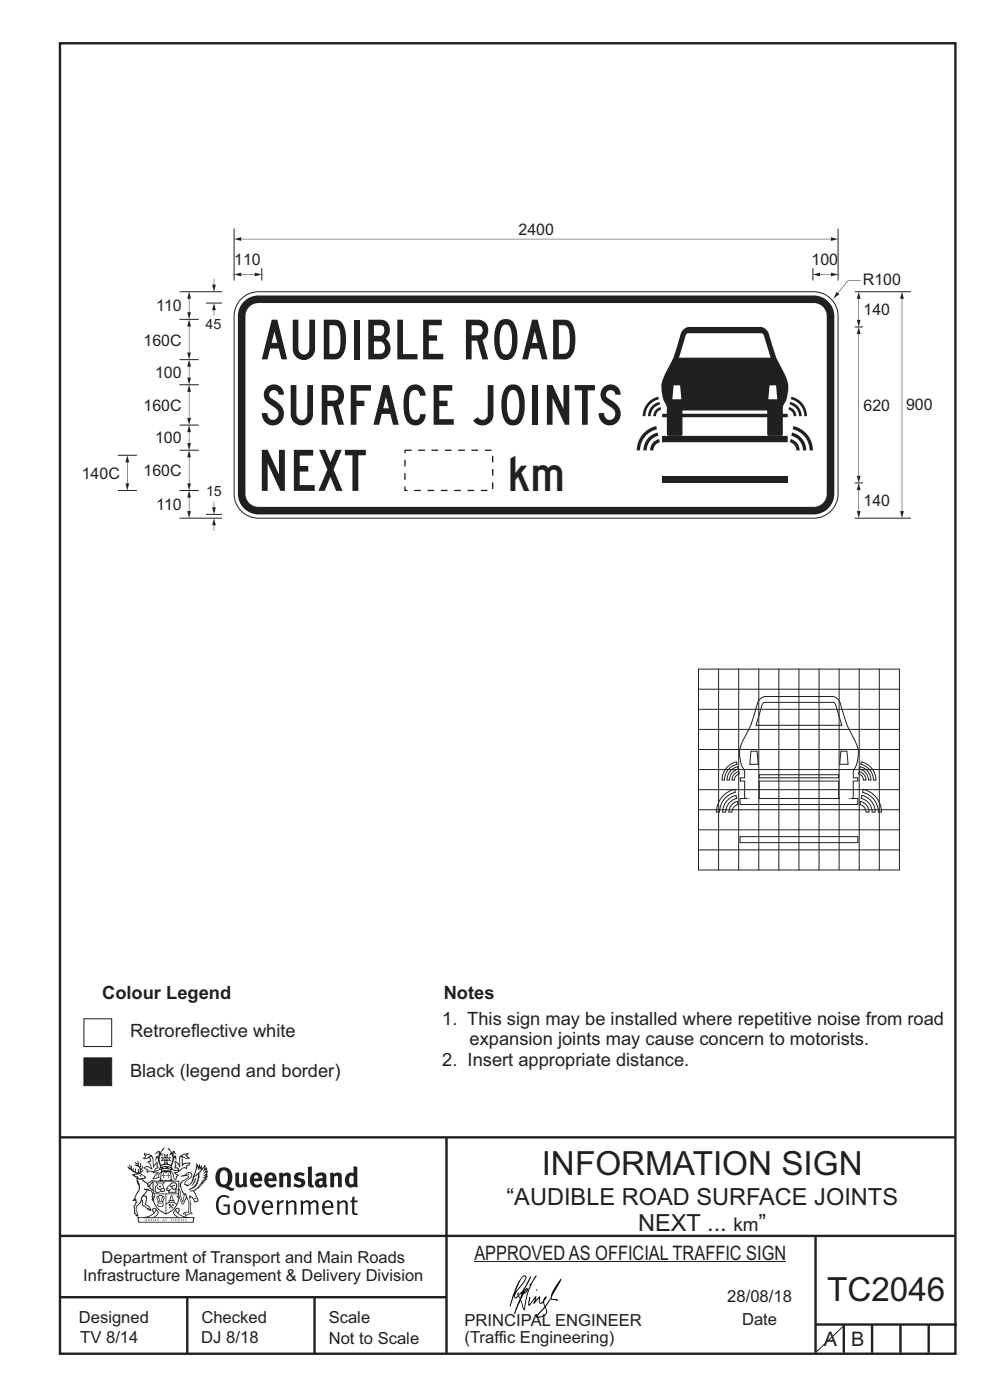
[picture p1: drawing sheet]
<svg xmlns="http://www.w3.org/2000/svg" width="210mm" height="297mm" viewBox="0 0 210 297" stroke-linecap="round" stroke-linejoin="round" font-family="sans-serif">
<g fill="none" stroke="#231f20" stroke-width=".51">
<path d="M12.7 9.2h190v278h-190zM12.7 241.3h190M94.7 241.4v45.8M12.7 275.2h82M12.7 262.2h190.1M39.7 275.2v12M66.7 275.2v12M173 262.1v24.9M173 281h30M179 281v6M185 281v6M191 281v6"/>
<path d="M197 281v6"/>
</g>
<g fill="#231f20">
<path d="M47 248.4a2.55 2.55 0 0 0 0 2.7l.3 .2a.81 .81 0 0 0 1-1v-.5a1.04 1.04 0 0 0-1.1-1.5zM46.3 248.1a1.82 1.82 0 0 1 2.1-.2 1.82 1.82 0 0 1 .9 1.8 2.29 2.29 0 0 1-.8 2l.7 .3h.5l-.2 .6a2.87 2.87 0 0 1-2-.7 2.12 2.12 0 0 1-1.7-3.1z" fill-rule="evenodd"/>
<path d="M49.9 248.9l.8-.2v2a.46 .46 0 0 0 .3 .6 .46 .46 0 0 0 .6-.3v-2.1l.7-.2v2.4l.2 .5-.5 .3-.3-.3a1.02 1.02 0 0 1-1.2 .3 1.02 1.02 0 0 1-.6-1.1z" fill-rule="evenodd"/>
<path d="M54 249.5l-.1 .5h.9a.49 .49 0 0 0-.2-.6 .49 .49 0 0 0-.6 .1zM53.4 249.1a1.34 1.34 0 0 1 1.6-.2 1.34 1.34 0 0 1 .6 1.5v.2h-1.7a.77 .77 0 0 0 .5 .8 .77 .77 0 0 0 .9-.4l.3 .5a1.59 1.59 0 0 1-2 .2 1.59 1.59 0 0 1-.5-2.1z" fill-rule="evenodd"/>
<path d="M57 249.5l-.1 .5h1a.49 .49 0 0 0-.2-.6 .49 .49 0 0 0-.7 .1zM56.4 249.1a1.34 1.34 0 0 1 1.6-.2 1.34 1.34 0 0 1 .7 1.5v.2h-1.8a.77 .77 0 0 0 .5 .8 .77 .77 0 0 0 .9-.4l.4 .5a1.59 1.59 0 0 1-2.1 .2 1.59 1.59 0 0 1-.5-2.1z" fill-rule="evenodd"/>
<path d="M59.2 248.9l.7-.2 .1 .4a.95 .95 0 0 1 1-.3 .95 .95 0 0 1 .7 .8v2.3h-.8v-2.3a.46 .46 0 0 0-.8 .1v2.2h-.8z" fill-rule="evenodd"/>
<path d="M62.6 249.1a1.75 1.75 0 0 1 2-.1l-.2 .5-.6-.2a.43 .43 0 0 0-.6 .3l.4 .3a1.04 1.04 0 0 1 1.2 1.1 1.04 1.04 0 0 1-1.4 1l-1.2-.4 .3-.6 1 .4 .4-.4a.88 .88 0 0 0-1-.5l-.4-.2-.1-.4z" fill-rule="evenodd"/>
<path d="M65.3 247.6l.8-.2 .1 3.8 .3 .2 .1 .4a.88 .88 0 0 1-1 0 .88 .88 0 0 1-.3-1z" fill-rule="evenodd"/>
<path d="M67.8 250.6a.43 .43 0 0 0-.1 .7 .43 .43 0 0 0 .7-.1v-.7zM66.8 249.1a1.7 1.7 0 0 1 2.4 .1v1.9l.3 .4-.4 .5-.5-.4a1.03 1.03 0 0 1-1.7-.1 1.03 1.03 0 0 1 .8-1.5h.7v-.4a.8 .8 0 0 0-1.2 .1z" fill-rule="evenodd"/>
<path d="M70 248.9l.7-.2 .1 .4a.95 .95 0 0 1 1-.3 .95 .95 0 0 1 .7 .8v2.3h-.8v-2.3a.46 .46 0 0 0-.8 .1v2.2h-.8z" fill-rule="evenodd"/>
<path d="M74.3 249.5a1.48 1.48 0 0 0 0 1.7h.5l.2-.1v-1.5l-.3-.2zM75 247.4l.8 .1 .1 4.4h-.7l-.1-.2a1.26 1.26 0 0 1-1.4 0 1.26 1.26 0 0 1-.5-1.3 1.29 1.29 0 0 1 .4-1.4 1.29 1.29 0 0 1 1.4-.1z" fill-rule="evenodd"/>
<path d="M46.4 253.9a1.72 1.72 0 0 1 2.3 0l-.3 .3a1.24 1.24 0 0 0-1.4-.2 1.24 1.24 0 0 0-.6 1.4 1.49 1.49 0 0 0 1.2 1.9l.7-.1v-1.3h-.8l-.1-.4h1.3v1.9a1.93 1.93 0 0 1-2.2 0 1.93 1.93 0 0 1-.7-2.2l.2-.8z" fill-rule="evenodd"/>
<path d="M50.4 255.1a1.65 1.65 0 0 0 .2 2.2 .99 .99 0 0 0 1-1.4 .78 .78 0 0 0-.4-.8 .78 .78 0 0 0-.8 0zM50 254.9a1.33 1.33 0 0 1 1.6-.1 1.33 1.33 0 0 1 .5 1.4 1.31 1.31 0 0 1-1.3 1.6 1.31 1.31 0 0 1-1.2-1.6v-.6z" fill-rule="evenodd"/>
<path d="M52.5 254.7l.4-.1 .9 2.6 .8-2.5h.5l-1.1 3h-.5z" fill-rule="evenodd"/>
<path d="M56.3 255.2l-.2 .7h1.3a.7 .7 0 0 0-.3-.8 .7 .7 0 0 0-.8 .1zM55.9 255a1.22 1.22 0 0 1 1.5-.2 1.22 1.22 0 0 1 .5 1.5h-1.8a.93 .93 0 0 0 .5 1 .93 .93 0 0 0 1.1-.2l.2 .3a1.43 1.43 0 0 1-1.8 .1 1.43 1.43 0 0 1-.6-1.7z" fill-rule="evenodd"/>
<path d="M58.7 254.7l.4-.1 .1 .5 .4-.4 .6-.1-.2 .5a.66 .66 0 0 0-.8 .7v1.9h-.4z" fill-rule="evenodd"/>
<path d="M60.6 254.7l.4-.1 .1 .5a.94 .94 0 0 1 1-.5 .94 .94 0 0 1 .8 .8v2.3h-.5l-.1-2.5a.81 .81 0 0 0-1.2 .3v2.2h-.4z" fill-rule="evenodd"/>
<path d="M63.7 254.7l.5-.1 .1 .5 .4-.3a.78 .78 0 0 1 1.1 .3 .9 .9 0 0 1 1-.5 .9 .9 0 0 1 .8 .8v2.3h-.5l-.1-2.5a.67 .67 0 0 0-1.1 .3v2.2h-.5v-2.4l-.4-.3-.7 .4v2.3h-.5z" fill-rule="evenodd"/>
<path d="M69 255.2l-.1 .7h1.3a.7 .7 0 0 0-.3-.8 .7 .7 0 0 0-.9 .1zM68.7 255a1.22 1.22 0 0 1 1.5-.2 1.22 1.22 0 0 1 .5 1.5h-1.8a.93 .93 0 0 0 .4 1 .93 .93 0 0 0 1.2-.2l.1 .3a1.44 1.44 0 0 1-1.7 .1 1.44 1.44 0 0 1-.6-1.7z" fill-rule="evenodd"/>
<path d="M71.4 254.7l.5-.1 .1 .5a.94 .94 0 0 1 1-.5 .94 .94 0 0 1 .8 .8v2.3h-.5l-.1-2.5a.81 .81 0 0 0-1.2 .3v2.2h-.4z" fill-rule="evenodd"/>
<path d="M74.7 253.9l.5-.1v.9h.7l-.1 .3h-.6v2.2l.1 .2h.5l.1 .3a.75 .75 0 0 1-1.2-.6v-2.1h-.4v-.3h.4z" fill-rule="evenodd"/>
<path d="M30.8 244.9l1.1 .3-.9 .5h-.4l.6-.5zM31.8 245.4h.2a2.44 2.44 0 0 1 .4 1.9l.1 .5 .7-1-.1 .6 .3 .3a.57 .57 0 0 0-.6 .7l-1-.1-.5 .2 .2-.5-.8-.3 .7-.1 .9 .5 .1-.1-.6-1.3-.2-.2h.5zM30.7 244.4l-.1 .5 .2 .4-.6 .4a1.04 1.04 0 0 0 1.4-.1l.2 .6-.3 .1-.2 .4a.94 .94 0 0 1 .8 1.1l-.2-.1a1.16 1.16 0 0 0-1.5-.1l.3 .4 .4 .2 .1 .5 .2 .1 .1-.2a.94 .94 0 0 1 1.1 .2l.8 .1-1.2 1.2a1.13 1.13 0 0 0 1.2-.2l.4-.1-.1-.4 .5-.8a.83 .83 0 0 0-.6 1.1l-.3-.1-.7 .4 1.1-1.4-.5 .1-.5-.1 1.3-.5-.1-.1-.9 .4v-.3l.2-.2 .3 .1 .1-.3-.2-.4v-.6l-.1-.4-.7 1v-.7a1.42 1.42 0 0 0-1.6-1.8z" fill-rule="evenodd"/>
<path d="M38.5 245.2l.5-.2 .7-.1-.6 .3 .8 .5h-.3zM38.3 245.5l.2-.1 .1 2a1.69 1.69 0 0 1 1.6-.6l-.8 .5 .1 .5a1.1 1.1 0 0 0-1.5 .6l-.1-.5-.2-.2h-.5l.3-.4-.3-.7a1.42 1.42 0 0 1 .8 1.1l.2-.1zM37.1 246.2l.1 1-.2 .3 .1 .4h.5l.1 .2a.96 .96 0 0 1-1.1-.1l-.1 .1a1.06 1.06 0 0 0 1.3 .2v.1a.72 .72 0 0 1-1 .2l.3 .5 .6 .2-.4 .2-.1 .6-.2-.3-.4-1.1-.4-.4 .4 .9a1.54 1.54 0 0 0 .7 1.2l.2-.3a.58 .58 0 0 1 .4-.8l.2-.1h-.3l-.5-.3 .9-.5a.93 .93 0 0 1 1.2-.5v.2l.2-.2 .1-.5a.99 .99 0 0 0 .7-.8l-1.3 .1-.3 .2-.1-1.4 .9 .4 .9-.3h-.4l-.5-.4 .4-.7-.6 .2a1.46 1.46 0 0 0-1.4 2.1v.4l-.2-.4z" fill-rule="evenodd"/>
<path d="M35.6 248.9l.2 .1-.1 .3 .4 .1h-.4v.6l-.1-.6h-.3l.3-.1z" fill-rule="evenodd"/>
<path d="M34.6 248.9l.2 .1v.3l.3 .1h-.3l-.1 .6v-.6h-.4l.4-.1z" fill-rule="evenodd"/>
<path d="M34.3 248.8a.57 .57 0 0 1 .9 .2 .57 .57 0 0 1 .9-.2l.2 1.4h-.2a.57 .57 0 0 1-.9 0 .69 .69 0 0 1-1.1 0zM34.2 248.1l-.3 2.1-.2 .4h3l-.2-.4-.3-2.1h-.2v.2l-.8-.1-.8 .1v-.2z" fill-rule="evenodd"/>
<path d="M34.2 252.4a.3 .3 0 0 0 .6 0 .3 .3 0 0 0-.6 0zM33.3 250.9l.3 .3-.3 .4a.79 .79 0 0 0 0 1.3l.8-.2-.1-.3a.55 .55 0 0 1-.7-.6l.1-.1 .2 .3 .3 .2 .8-.2-.4-.7 .4-.4-.7 .2zM33 250.7l1.1 .2 .9-.2-.4 .6 .4 1.2a.56 .56 0 0 1-.8 .3l-.2 .1a.73 .73 0 0 1-.9 .1 .73 .73 0 0 1-.3-1v-.4l.6-.4z" fill-rule="evenodd"/>
<path d="M35.6 251.8l.7-.4a.58 .58 0 0 1 1-.1 .58 .58 0 0 1-.4 .9l-.3-.3a.43 .43 0 0 1 .6-.4 .57 .57 0 0 0-.8 .2l-.2-.1-.3 .1 .4 .2a.55 .55 0 0 0 .9 .4v.5h-1.3l.3-.4-.1-.1-.6 .1 .2-.3-.2-.1zM35.4 251.8l-.1 .2a.39 .39 0 0 0 .2 .6h.3l-.2 .4h1.9l-.1-.8a.86 .86 0 0 0-.1-1.3 .86 .86 0 0 0-1.3 .4z" fill-rule="evenodd"/>
<path d="M36 254.8h.8v.2h-.8zM36.4 253.8l.2 .8h-.4zM36.4 253.5l-.3 .5-.1 .6h-.2v.4l-.7 .4 .2 .1a1.48 1.48 0 0 1 2.1 .2l.2-.1-.6-.5v-.5h-.2l-.1-.6z" fill-rule="evenodd"/>
<path d="M35.8 255.4l.4 .1 .1 .3 .3-.2-.2-.2a.38 .38 0 0 1 .5 .5l-.2-.2-.3 .2 .3 .2-.3 .3-.1-.4-.4 .4-.1-.2 .4-.3-.1-.1-.2 .1z" fill-rule="evenodd"/>
<path d="M34.5 254h.2v.2l-.2 .6h-.2zM33.6 255.3h.9v.2a.55 .55 0 0 1-.8 .4v-.2l-.2-.1zM33.4 254h.2l.2 .8h-.2zM33.6 255l.8-.1 .1 .2h-.8zM33.8 253.7h.5l-.2 1.1h-.1zM33.3 253.8l-.1 .3 .3 1.1a.48 .48 0 0 0-.1 .6 .48 .48 0 0 0 .5 .2h.5a.49 .49 0 0 0 .2-.8l.3-1.1-.1-.3a1.42 1.42 0 0 0-1.5 0z" fill-rule="evenodd"/>
<path d="M33.7 251.5l.4 .1 .1 .3h-.3z" fill-rule="evenodd"/>
<path d="M41.3 250.1l.3-.2-.2 .8-.6 .8h-.2l.5-.7z" fill-rule="evenodd"/>
<path d="M39.7 249l.3-.2 .5 .2a.88 .88 0 0 1-.6 1.1 1.22 1.22 0 0 0-.8 1.3l.5 .2a.72 .72 0 0 0 .9-.4l.5-.8 .2-.6 .8-.6v.2a2.85 2.85 0 0 1-2 2.9l.1 .1a2.13 2.13 0 0 0 1.9-1.5v-.3a2.01 2.01 0 0 0 .3-1.7l1.1-1.3-.4 1 .7-.5-.7 1 .8-.4-.8 .8 .7-.2-.9 .6 .8-.1-.8 .4h.7l-.8 .3 .3 .2h-.4l.2 .3h-.4l.2 .3h-.4l.1 .2h-.1a2.16 2.16 0 0 1-2 1.1l.1 .2 .4-.1a.76 .76 0 0 1 .7 .8l.5 1.2-.6 .2a1.45 1.45 0 0 0-1.1-1.3l.2 1.8-.1 1.8 .4 .3a1.07 1.07 0 0 0-1.2 .4v-.3l-.5-.2a.87 .87 0 0 1 1.1-.1v-.7a4.4 4.4 0 0 0-.6-3.1l-.1-.3h-.2a2.16 2.16 0 0 1-.7-2.2l.3-.4 1.2-.7a.55 .55 0 0 0-.4-.8zM37.8 252.4a.76 .76 0 0 1 .3 1.1l.6 1.6 .4-1.7 .2 .1a.61 .61 0 0 1-.1 .9l-.3 .8-.2 .1-.7-1.6-.3 .1a1.18 1.18 0 0 0 .1-1.4zM41.8 247.5l.2 .7 .3-.5v.6l.4-.5a1.9 1.9 0 0 1-1.2 1.4l-.3 .3zM38.2 249.6l1.4-.2 .2 .2v.3l-.5 .2a1.26 1.26 0 0 0-.9 1.9l.2 .7a1.84 1.84 0 0 1 .1 2.1l-.4-1.4a.96 .96 0 0 0-.4-1.2l-.4 .2a.78 .78 0 0 1 0 1.3l.1 .3h.4l.4 1.1a.38 .38 0 0 0 .2 .4 .38 .38 0 0 0 .4-.1l.6-1.2a2.94 2.94 0 0 1 .4 2.5l-.1 .4h-.8l-.3 .4v.2l.4-.1 .1 .4 .2 .1a1.02 1.02 0 0 1 1.3-.5v-.4l-.3-.1 .1-1.8-.3-1.3h.1a1.14 1.14 0 0 1 .8 1 .63 .63 0 0 0 .8-.2 .63 .63 0 0 0-.2-.9l-.6-1.2 .9-.6 .2-.4h.3l-.1-.2h.4l-.1-.3h.3l-.1-.3 .5-.1-.2-.2 .6-.4v-.2h-.2l.4-.5h-.3l.3-.5-.4 .1 .4-.5v-.3l-.3 .2 .2-.7-.1-.2-.4 .3v-.8l-.6 .8-.2-.8-.2 .5-.3-.7-.1 .6-.5-.8-.1 1.4-.6 1.8a1.81 1.81 0 0 1-1 1.5l-.6-.2a1.75 1.75 0 0 1 1.1-1.2 .75 .75 0 0 0 .1-1.3 .75 .75 0 0 0-1.2 .4z" fill-rule="evenodd"/>
<path d="M41.2 254.1h.3l.2 .2-.4 .1z" fill-rule="evenodd"/>
<path d="M29.4 258.4h11.6l-.1 .8h-11.4zM31.3 258.2l.5-.1a2.48 2.48 0 0 0 1.4-1.3l.3 .5-.5 .6-.5 .3zM32.5 256.6l.3-.2 .2 .1-.3 .7zM37.2 256.8a2.65 2.65 0 0 0 1.8 1.4h-1.1l-.5-.3-.5-.6zM37.4 256.5l.2-.1 .3 .2-.3 .6zM29.2 258.2l.1 1.2h11.8l.2-1.1-.2-.1a4.1 4.1 0 0 1-3.3-.9l.3-.4-.1-.6a1.06 1.06 0 0 0-1.3 1l.2 .4 .6 .5h-4.7l.3-.1a.84 .84 0 0 0 .6-.8 .84 .84 0 0 0-.5-.8l-.3-.2h-.5l-.1 .6 .3 .4a4.2 4.2 0 0 1-3.4 .9z" fill-rule="evenodd"/>
<path d="M31 258.7l.1 .2h-.2zM31 258.5l-.3 .6 .4-.2 .2 .2z" fill-rule="evenodd"/>
<path d="M31.3 258.6h.3v.4a.25 .25 0 0 0 .2-.1 .25 .25 0 0 0-.1-.3h.1a.29 .29 0 0 1 0 .4 .29 .29 0 0 1-.4 0 .29 .29 0 0 1 0-.4z" fill-rule="evenodd"/>
<path d="M32.2 258.6a.22 .22 0 0 1 .3 .2 .22 .22 0 0 1-.3 .2zM32 258.6l.1 .4a.33 .33 0 0 0 .4 0 .33 .33 0 0 0 0-.4 .33 .33 0 0 0-.5 0z" fill-rule="evenodd"/>
<path d="M32.9 258.7l.1 .2h-.2zM32.9 258.5l-.2 .6 .3-.2 .2 .2z" fill-rule="evenodd"/>
<path d="M33.3 258.6h.2l.1 .1 .2-.1-.2 .2 .2 .3-.3-.3-.1 .3h-.1l.2-.3z" fill-rule="evenodd"/>
<path d="M34.7 258.7l.1 .2h-.2zM34.7 258.5l-.3 .6 .4-.2 .2 .2z" fill-rule="evenodd"/>
<path d="M35 258.5h.5l-.2 .1v.5h-.2l.1-.5z" fill-rule="evenodd"/>
<path d="M36.2 258.6l.3-.1-.1 .1v.2h.1h-.1v.3h-.2z" fill-rule="evenodd"/>
<path d="M36.7 258.6h.2v.5h-.2z" fill-rule="evenodd"/>
<path d="M37.3 258.6a.22 .22 0 0 1 .3 .2 .22 .22 0 0 1-.3 .2zM37.1 258.6v.4a.33 .33 0 0 0 .5 0 .33 .33 0 0 0 0-.4 .33 .33 0 0 0-.5 0z" fill-rule="evenodd"/>
<path d="M37.8 258.6l.4-.1-.2 .1v.2h.1h-.1v.2l.2 .1h-.4z" fill-rule="evenodd"/>
<path d="M38.4 258.6h.2l-.1 .4 .2 .1h-.3z" fill-rule="evenodd"/>
<path d="M38.9 258.6h.2v.5h-.2z" fill-rule="evenodd"/>
<path d="M39.3 258.6h.2h-.1l.2 .3-.2 .2-.1-.1v-.1l.2 .1z" fill-rule="evenodd"/>
<path d="M34.2 247.4a1.51 1.51 0 0 1 2 .2 2.67 2.67 0 0 0-2.1 0zM35.7 247.6l.4 .1 .1 .3-.4-.1zM34.6 247.6h.5l.1 .2h-.4zM34 247.8l.3 .2h-.3zM34.9 246.9l.3-.2 .3 .2zM34.9 245.6l.2 .1v.3h-.2zM35 245.1l.2 .2 .2-.2-.1 .3h-.2zM35.1 246.3h.2l.1 .4-.2-.2-.2 .2zM35.3 245.7l.2-.1v.4h-.2zM34.4 245.7h.3l.1 .3-.4 .1 .2-.2zM35.7 245.7h.3l-.2 .2 .2 .2-.4-.1zM32.7 244.9l1-.5-.1 1-.2-.2-.3 .2-.3 1.1 .5-1 .3 .9a1.84 1.84 0 0 1 .2 1.7l.4 .1a2.48 2.48 0 0 1 2.2 0l.2-.2-.2-.7 .7-1.8 .4 .7-.2-1-.2-.1-.2 .3v-.9l.6 .4-.6-.8-.3 .1-.1 .4-.5-.9-.5-.3 .2 .5 .6 .5-.5 .8 .4-.4a2.06 2.06 0 0 1 0 2.3l-.5-.2-.2-.6 .1-.1 .8 .2-.4-.5 .4-.5-.7 .2-.2-.2 .2-.7-.5 .4-.5-.4 .2 .7-.2 .2-.7-.2 .4 .5-.4 .5 .8-.2 .1 .1-.2 .6-.5 .2a2.02 2.02 0 0 1 0-2.2l.3 .5-.1-.7-.3-.1 .8-1.2-.4 .3-.5 .8-.2-.3a.8 .8 0 0 0-.8 .5z" fill-rule="evenodd"/>
<path d="M29.2 250.1l.3 .1a.61 .61 0 0 1 .8 .4l.3 .2a.8 .8 0 0 1 .6 1l.4 .1 .5 .5a1 1 0 0 1 .5 1.1l-.1 .7v-.5h-.1a.96 .96 0 0 0-.8-1.3l-.2-.2h-.7l-.1-.1-.1 .1 .1 .3h.6l-1.2 1.3-.2 1-.4 .6a1.33 1.33 0 0 0-.5 1.8l.2 .5a1.26 1.26 0 0 1-.5-1.5l-.1-.3a1.56 1.56 0 0 0 .4-1.7l-.3 .2 .2-.5a3.2 3.2 0 0 0 .7-3zM30.4 253.9h.4a2.06 2.06 0 0 1-.1 1.6l.7 .5 .4 .4-.6-.1-.8-.6-.1-.9a.51 .51 0 0 1 .1-.9zM28.6 249.3a1.52 1.52 0 0 1 2.1 .5l-1.1 .2-.2-.1-.1-.4h-.5zM27.5 247v.8l-.3-.4h-.1a3.1 3.1 0 0 0 1.9 1.6l-1 .1 .5 .6 .5 .1 .1 1.1a1.84 1.84 0 0 1-.3 2.5l-.4 .9-.3 .4 .2 .1 .4-.1 .1 .4-.2 .5-.3 .2 .1 1.7h.2l.3 .5 .1 .1 .4-.1-.1-.5a1.3 1.3 0 0 1-.1-1.7l.9-1 .1 1.1 .6 .2 .5 .5 .1-.1 .2 .3h.5a1.85 1.85 0 0 0-1.2-1.4l.1-.3a1.39 1.39 0 0 0 0-1.4l-.5-.1 .5-.5a.66 .66 0 0 1 .9-.4 .66 .66 0 0 1 .3 .9l-.1 .4 .2-.1v.2l-.1 .3 .2 .5 .1-.3a2.24 2.24 0 0 0 .1-2.2 .73 .73 0 0 1-.7-.7 .73 .73 0 0 1 .6-.7v-.2a.94 .94 0 0 0-.9 .8 .48 .48 0 0 1-.1-.6 .48 .48 0 0 1 .5-.2l.5-.3a.51 .51 0 0 0-.8 .2l-.5 .2-1-.8h.6l.2-.5-1.2-.7 .5-.5v-.3l-.5 .4 .1-.2a.69 .69 0 0 0 .2-1v.4l-.2 .3v-1.1l-.3-.2 .1 .6-.1 .2-.4-1.3v.7l-.6-.4 .5 .7-.6-.2 .3 .3a1 1 0 0 1 .7 1.4l-.2-.8v.9l-.5-.2v-.8l-.2 .7-.2-.1-.1-.6-.2 .4-.2-.2 .1-.7-.2 .5z" fill-rule="evenodd"/>
<path d="M29.6 249.4l.2-.1 .3 .2z" fill-rule="evenodd"/>
<path d="M32.4 250.5h5.6v2l-.2-.1v-1.7h-5.2v2.5h5.2v-.8l.1 .2-.1 1.1v-.3h-2.5v4a4.1 4.1 0 0 0 2.6-3.6l.1-.1a4 4 0 0 1-2.8 3.9 4.2 4.2 0 0 1-2.8-4.7l.1 1.2 .1-.1a3.8 3.8 0 0 0 2.5 3.4v-4h-2.5l-.2-.9z" fill-rule="evenodd"/>
<circle cx="40" cy="249.1" r=".17"/>
</g>
<path d="M100.6 267.7h66.2" fill="none" stroke="#231f20" stroke-width=".21"/>
<g fill="#000001">
<path d="M111.6 273.7l.2-.2-.5 .7zM110.4 274.5l.3 .1-.3 .7-.3-.4zM110.9 270.9l.5-.1a9.3 9.3 0 0 1-2 3.2l-.1 .2 1-2.5zM110.6 271a14.7 14.7 0 0 0-2.2 4.9l-.3 1.2 .1 .1 .8-2.4a.42 .42 0 0 0 .2 .7 .42 .42 0 0 0 .6-.3l.2-.2 .2 .6-1.1 3.1h.2l1.1-2.8 .6 1.9 .2 .2 .2-.5a13.5 13.5 0 0 1 2-6.2l.5-.5-.2-.2-1.6 2.1 .4-.1a14.9 14.9 0 0 0-1.3 5.1l-.4-1.2a1.39 1.39 0 0 1 .2-1.8l.1-.2a.92 .92 0 0 0 .8-1.2 .75 .75 0 0 0-.7 .7l-.2 .2 1.6-3.4h-.1l-.4 .7a10.5 10.5 0 0 1-2.2 3.2l.2-.4a.32 .32 0 0 0-.4 .2 .32 .32 0 0 0 .1 .4l-.5 .4a3.2 3.2 0 0 1 1.1-2.3l.5-.6a2.49 2.49 0 0 0 .7-1.6l-.3-.2z" fill-rule="evenodd"/>
<path d="M115.6 277.5a1.15 1.15 0 0 1 .1 1.3 1.15 1.15 0 0 1-1.2 .5h-.5zM112.3 275.1l-.3 1.7 .3 .2 1.2-1.5-.3 1.1 1.1-1.2a.94 .94 0 0 0 .4 1.2l.5-.3 .3 .9-1.2 1.3a.98 .98 0 0 0-.5 1 1.9 1.9 0 0 0 2.3-1.3l-.1-.3a1.02 1.02 0 0 1 .3-1.4l.5-.9 1.5 .3-.2-.5v.3l-1.1-.2v-.2l2-3.6 .1-.3-.1-.1-1.8 2.7a6.6 6.6 0 0 1-1.5 3l-.2-.2a1.01 1.01 0 0 1 .4-1.4l.1-.2-.3-.2-.3 .5-.2 .5-.5 .4-.2-.4 .1-.9-.2-.1-.8 .9 .2-.9h-.1l-1.4 1.7 .2-1.4v-.1z" fill-rule="evenodd"/>
<path d="M113.7 273.5l.3 .3h-.3z" fill-rule="evenodd"/>
</g>
<path d="M17.8 216.1h5.9v5.9h-5.9z" fill-rule="evenodd" fill="#fff" stroke="#231f20" stroke-width=".21"/>
<path d="M17.8 224.4h5.9v5.9h-5.9z" fill-rule="evenodd" fill="#231f20" stroke="#231f20" stroke-width=".21"/>
<g fill="none" stroke="#231f20" stroke-width=".21">
<path d="M148.1 159h42.8M148.1 154.7h42.8M148.1 150.5h42.8M148.1 146.2h42.8M148.1 142h42.8M148.2 141.9v42.7M152.4 141.9v42.7M156.7 141.9v42.7M159.3 159.4h1.3l.2 2.7h-1.8zM161 141.9v42.7M161.2 148.3l1.1-.5h14.4a2.06 2.06 0 0 1 1.6 1.8l.2 .6a22.8 22.8 0 0 0 2.9 7 6.4 6.4 0 0 1-.3 6.2l-.1 1.6h1v.7h-1v3.3l-.3 .4h1.3v1.3h-25v-1.3h1.2l-.3-.4v-3.3h-.9v-.7h.9a4.3 4.3 0 0 0-.7-2.9 6.7 6.7 0 0 1 .8-5.8 32 32 0 0 0 2.9-7.6zM161.9 149.1l14.8-.1a1.08 1.08 0 0 1 .7 1.1l1.2 3.8h-18.2l1.3-4.4z"/>
<path d="M165.2 141.9v42.7M169.5 141.9v42.7M173.7 141.9v42.7M178 141.9v42.7M178.4 159.4h1.2l.3 2.7h-1.8zM182.3 141.9v42.7M186.5 141.9v42.7M190.8 141.9v42.7M148.1 176h42.8M148.1 171.8h42.8M148.1 167.5h42.8M148.1 163.3h42.8"/>
<path d="M153.4 168.8l.9-.7 1.5-.6 .2 .6a4.3 4.3 0 0 0-3.4 4.2h-.6l.1-1.1 .6-1.5zM154.4 162.6l.9-.6 .9-.4 .2 .5a3.4 3.4 0 0 0-2.7 3.4h-.5l.1-1.1 .4-.9zM154.4 169.6l.8-.5 .9-.4 .2 .7a2.97 2.97 0 0 0-2.3 2.9h-.7v-.5l.5-1.4zM155.1 163.4l1.4-.8 .1 .6a2.38 2.38 0 0 0-1.9 2.3h-.5v-.4l.4-1.1zM155.4 170.5l1-.5 .2 .7a1.66 1.66 0 0 0-1.3 1.6h-.7l.3-1.1zM155.9 164.1l.8-.4 .1 .5-.7 .5-.3 .8h-.5l.2-.9zM157 177.5h25v1.3h-25zM161.1 164.4h16.8v.6h-16.8zM161.1 165.7h16.8v3.3l.2 .4h-17.3l.3-.4zM182.2 163.7a1.85 1.85 0 0 1 1.5 1.8h-.5l-.3-.8-.8-.5zM182.5 162.6a2.91 2.91 0 0 1 2.2 2.9h-.5a2.38 2.38 0 0 0-1.8-2.3zM182.5 170a2.32 2.32 0 0 1 1.8 2.3h-.6a1.66 1.66 0 0 0-1.3-1.6z"/>
<path d="M182.7 161.6a4 4 0 0 1 3.1 3.9h-.5a3.4 3.4 0 0 0-2.7-3.4zM182.8 168.7a3.6 3.6 0 0 1 2.9 3.6h-.7a2.97 2.97 0 0 0-2.3-2.9zM183.1 167.5a5 5 0 0 1 3.9 4.8h-.7a4.3 4.3 0 0 0-3.3-4.2zM148.1 184.6h42.8M148.1 180.3h42.8M179 281.2l-6 5.8"/>
</g>
<g fill="#231f20">
<path d="M49.7 50.7l1.5-.4v.8zM51.2 50.7l125 .1zM176.3 50.3l1.5 .4-1.5 .4z"/>
<path d="M49.7 58.2l1.5-.4v.8zM51.2 58.2l2.8 .1zM54 57.8l1.5 .4-1.5 .4z"/>
</g>
<path d="M55.5 56.9v2.6" fill="none" stroke="#231f20" stroke-width=".21"/>
<path d="M51.5 63.1a5.1 5.1 0 0 1 3.3-1.2h117.8a5.2 5.2 0 0 1 5.2 5.1v37.8a5.2 5.2 0 0 1-5.2 5.1h-117.8a5.2 5.2 0 0 1-5.1-5.1v-37.8a5.1 5.1 0 0 1 1.8-3.9z" fill-rule="evenodd" fill="#fff" stroke="#231f20" stroke-width=".21"/>
<path d="M52 63.7a4.3 4.3 0 0 1 2.8-1h117.8a4.4 4.4 0 0 1 4.4 4.3v37.8a4.4 4.4 0 0 1-4.4 4.3h-117.8a4.4 4.4 0 0 1-4.3-4.3v-37.8a4.3 4.3 0 0 1 1.5-3.3z" fill-rule="evenodd" fill="#231f20"/>
<path d="M52.7 65.3a2.75 2.75 0 0 1 2.1-1h117.8a2.76 2.76 0 0 1 2.8 2.7v37.8a2.76 2.76 0 0 1-2.8 2.7h-117.8a2.76 2.76 0 0 1-2.7-2.7v-37.8v-.6z" fill-rule="evenodd" fill="#fff"/>
<path d="M85.9 95.5h18.6v8.6h-18.6z" fill="none" stroke="#231f20" stroke-width=".28" stroke-dasharray="1.4 1.4" stroke-linecap="butt"/>
<g fill="#231f20">
<path d="M140.5 87.8h26.6v.7h-26.6z" fill-rule="evenodd"/>
<path d="M144.9 70l1.2-.6h15.3a2.2 2.2 0 0 1 1.8 1.9l.2 .7a24.4 24.4 0 0 0 3.1 7.4 6.8 6.8 0 0 1-.4 6.7v5.9l-.3 .5h-2.8l-.2-.2-.1-5.2h-17.9l-.1 5.2-.2 .2h-2.8l-.2-.5-.1-5.9a7 7 0 0 1 .1-7.6 34.2 34.2 0 0 0 3.1-8.1zM145.7 70.8l-.3 .4-1.4 4.7h19.5l-1.3-4.3a.9 .9 0 0 0-.7-.9zM142.9 81.7h1.4l.2 3h-1.9zM163.2 81.7l-.2 3h1.9l-.3-3z" fill-rule="evenodd"/>
<path d="M140.4 92.5h26.7v1.3h-26.7z" fill-rule="evenodd"/>
<path d="M138.7 93.7l1.1-.6 .2 .7a1.77 1.77 0 0 0-1.4 1.7h-.7l.3-1.1z" fill-rule="evenodd"/>
<path d="M137.7 92.7l.8-.6 1-.3 .2 .6a3.2 3.2 0 0 0-2.5 3.1h-.7v-.5l.5-1.4z" fill-rule="evenodd"/>
<path d="M136.6 91.8l1-.8 1.6-.6 .2 .7a4.6 4.6 0 0 0-3.6 4.4h-.7l.1-1.1 .7-1.7z" fill-rule="evenodd"/>
<path d="M167.7 93.1a2.47 2.47 0 0 1 1.9 2.4h-.7a1.77 1.77 0 0 0-1.4-1.7z" fill-rule="evenodd"/>
<path d="M168 91.8a3.9 3.9 0 0 1 3 3.7h-.7a3.2 3.2 0 0 0-2.5-3.1z" fill-rule="evenodd"/>
<path d="M168.3 90.4a5.3 5.3 0 0 1 4.1 5.1h-.7a4.6 4.6 0 0 0-3.5-4.4z" fill-rule="evenodd"/>
<path d="M139.3 86.8l.8-.4 .2 .5-.8 .5-.4 .9h-.5l.2-1z" fill-rule="evenodd"/>
<path d="M138.4 86l.7-.5 .8-.2 .1 .5a2.54 2.54 0 0 0-2 2.5h-.5v-.4l.4-1.2z" fill-rule="evenodd"/>
<path d="M137.6 85.3l.7-.6 1.3-.5 .2 .5a3.7 3.7 0 0 0-2.9 3.6h-.6l.1-.9 .6-1.4z" fill-rule="evenodd"/>
<path d="M167.4 86.4a1.98 1.98 0 0 1 1.5 1.9h-.5l-.3-.9-.8-.5z" fill-rule="evenodd"/>
<path d="M167.6 85.3a3.1 3.1 0 0 1 2.5 3h-.6a2.54 2.54 0 0 0-2-2.5z" fill-rule="evenodd"/>
<path d="M167.9 84.2a4.2 4.2 0 0 1 3.3 4.1h-.6a3.7 3.7 0 0 0-2.8-3.6z" fill-rule="evenodd"/>
<path d="M140.4 101.1h26.7v1.4h-26.7z" fill-rule="evenodd"/>
</g>
<path d="M49.7 48.5v11" fill="none" stroke="#231f20" stroke-width=".21"/>
<g fill="#231f20">
<path d="M177.4 61.9l.7 .5-1.3 .9zM179.8 59.5l-2 2.7zM179.9 59.5l2.7 .1z"/>
<path d="M176.3 57.8l1.5 .4-1.5 .4zM174 58.2l2.2 .1zM172.4 58.2l1.5-.4v.8z"/>
</g>
<path d="M172.4 56.9v2.6M38.1 61.9h9M38.1 109.9h9" fill="none" stroke="#231f20" stroke-width=".21"/>
<g fill="#231f20">
<path d="M191.3 61.9l.4 1.5h-.8zM191.3 63.4l.1 45zM190.9 108.4h.8l-.4 1.5z"/>
<path d="M40.1 104.1l.4 1.5h-.8zM40.1 105.6l.1 2.8zM39.7 108.4h.8l-.4 1.5z"/>
<path d="M40.1 90.2l.4 1.5h-.8zM40.1 91.7l.1 2.3zM39.7 94h.8l-.4 1.5z"/>
<path d="M182.2 61.9l.3 1.5h-.7zM182.1 63.4l.1 4.4zM181.8 67.9h.7l-.3 1.5z"/>
<path d="M182.2 69.4l.3 1.5h-.7zM182.1 70.9l.1 30zM181.8 100.9h.7l-.3 1.6z"/>
<path d="M40.1 95.5l.4 1.5h-.8zM40.1 97.1l.1 5.4zM39.7 102.5h.8l-.4 1.6z"/>
<path d="M45 107.6h.8l-.4 1.5zM45.3 106.4l.1 1.2z"/>
<path d="M45 60.4h.8l-.4 1.5zM45.3 59.1l.1 1.2z"/>
<path d="M45.3 111.5l.1 1.2zM45.4 109.9l.4 1.5h-.8z"/>
<path d="M45.3 65.8l.1 1.2zM45.4 64.3l.4 1.5h-.8z"/>
</g>
<path d="M177.8 48.5v11M43.7 64.3h3.4M181.3 69.4h1.7M181.3 61.9h11.9M38.1 90.2h4M38.1 95.5h4M38.1 104.1h4M43.7 109.1h3.4M181.3 102.5h1.7M181.3 109.9h11.9" fill="none" stroke="#231f20" stroke-width=".21"/>
<g fill="#231f20">
<path d="M40.1 81.6l.4 1.5h-.8zM40.1 83.2l.1 5.4zM39.7 88.7h.8l-.4 1.5z"/>
<path d="M40.1 76.3l.4 1.5h-.8zM40.1 77.8l.1 2.3zM39.7 80.1h.8l-.4 1.5z"/>
</g>
<path d="M38.1 76.3h4M38.1 81.6h4" fill="none" stroke="#231f20" stroke-width=".21"/>
<path d="M40.1 67.8l.4 1.5h-.8zM40.1 69.3l.1 5.5zM39.7 74.8h.8l-.4 1.5z" fill="#231f20"/>
<path d="M38.1 67.8h4" fill="none" stroke="#231f20" stroke-width=".21"/>
<g fill="#231f20">
<path d="M40.1 61.9l.4 1.5h-.8zM40.1 63.4l.1 2.8zM39.7 66.2h.8l-.4 1.5z"/>
<path d="M27 96.6l.4 1.5h-.8zM27 98.1l.1 4.4zM26.6 102.5h.8l-.4 1.6z"/>
</g>
<path d="M25 96.6h4M25 104.1h4" fill="none" stroke="#231f20" stroke-width=".21"/>
<path d="M182.2 102.5l.3 1.5h-.7zM182.1 104l.1 4.4zM181.8 108.4h.7l-.3 1.5z" fill="#231f20"/>
<text font-size="12.1" fill="#231f20" x="54.6" y="104.1">NEXT</text>
<g font-size="11.7" fill="#231f20">
<text x="55.3" y="76.2">AUDIBLE ROAD</text>
<text x="55" y="90.1">SURFACE JOINTS</text>
</g>
<text font-size="10.2" fill="#231f20" x="107.7" y="104.2">km</text>
<g font-size="7.1" fill="#231f20">
<text x="114.9" y="249.4">INFORMATION SIGN</text>
<text x="175.4" y="276">TC2046</text>
</g>
<g font-size="5" fill="#231f20">
<text x="107.4" y="255.6">“AUDIBLE ROAD SURFACE JOINTS</text>
<text x="135.4" y="261.2">NEXT ...</text>
<text x="160.9" y="261.2">”</text>
</g>
<g font-size="4.2" fill="#231f20">
<text x="100.6" y="267.2">APPROVED AS OFFICIAL TRAFFIC SIGN</text>
<text x="174.7" y="285.6">A</text>
<text x="180.5" y="285.6">B</text>
</g>
<text font-size="4" fill="#231f20" x="155.6" y="261.2">km</text>
<g font-size="3.9" fill="#231f20">
<text x="21.7" y="212">Colour Legend</text>
<text x="94.1" y="212">Notes</text>
<text x="27.6" y="220.1">Retroreflective white</text>
<text x="93.8" y="217.4">1. This sign may be installed where repetitive noise from road</text>
<text x="99.6" y="221.7">expansion joints may cause concern to motorists.</text>
<text x="93.8" y="226">2. Insert appropriate distance.</text>
<text x="27.6" y="228.4">Black (legend and border)</text>
</g>
<g font-size="3.5" fill="#231f20">
<text x="21.6" y="267.9">Department of Transport and Main Roads</text>
<text x="17.7" y="271.8">Infrastructure Management &amp; Delivery Division</text>
<text x="16.7" y="280.6">Designed</text>
<text x="42.7" y="280.6">Checked</text>
<text x="69.7" y="280.6">Scale</text>
<text x="98.5" y="281.3">PRINCIPAL ENGINEER</text>
<text x="154.3" y="276.2">28/08/18</text>
<text x="157.4" y="281.2">Date</text>
<text x="17" y="284.8">TV 8/14</text>
<text x="42.7" y="284.8">DJ 8/18</text>
<text x="69.7" y="285.2">Not to Scale</text>
<text x="98.5" y="284.8">(Traffic Engineering)</text>
</g>
<g font-size="3.4" fill="#231f20">
<text x="110" y="49.8">2400</text>
<text x="49.7" y="56.3">110</text>
<text x="172.1" y="56.3">100</text>
<text x="33.2" y="66">110</text>
<text x="183" y="60.4">R100</text>
<text x="183.2" y="66.8">140</text>
<text x="30.4" y="73.3">160C</text>
<text x="32.9" y="80.2">100</text>
<text x="30.4" y="87.2">160C</text>
<text x="183.2" y="87.1">620</text>
<text x="192.2" y="87.1">900</text>
<text x="32.9" y="94">100</text>
<text x="17.3" y="101.5">140C</text>
<text x="30.4" y="101">160C</text>
<text x="183.2" y="107.4">140</text>
<text x="33.2" y="108.2">110</text>
</g>
<g font-size="3" fill="#231f20">
<text x="43.6" y="69.9" transform="rotate(1 43.6 69.9)">45</text>
<text x="43.7" y="105.2" transform="rotate(1 43.7 105.2)">15</text>
</g>
</svg>
